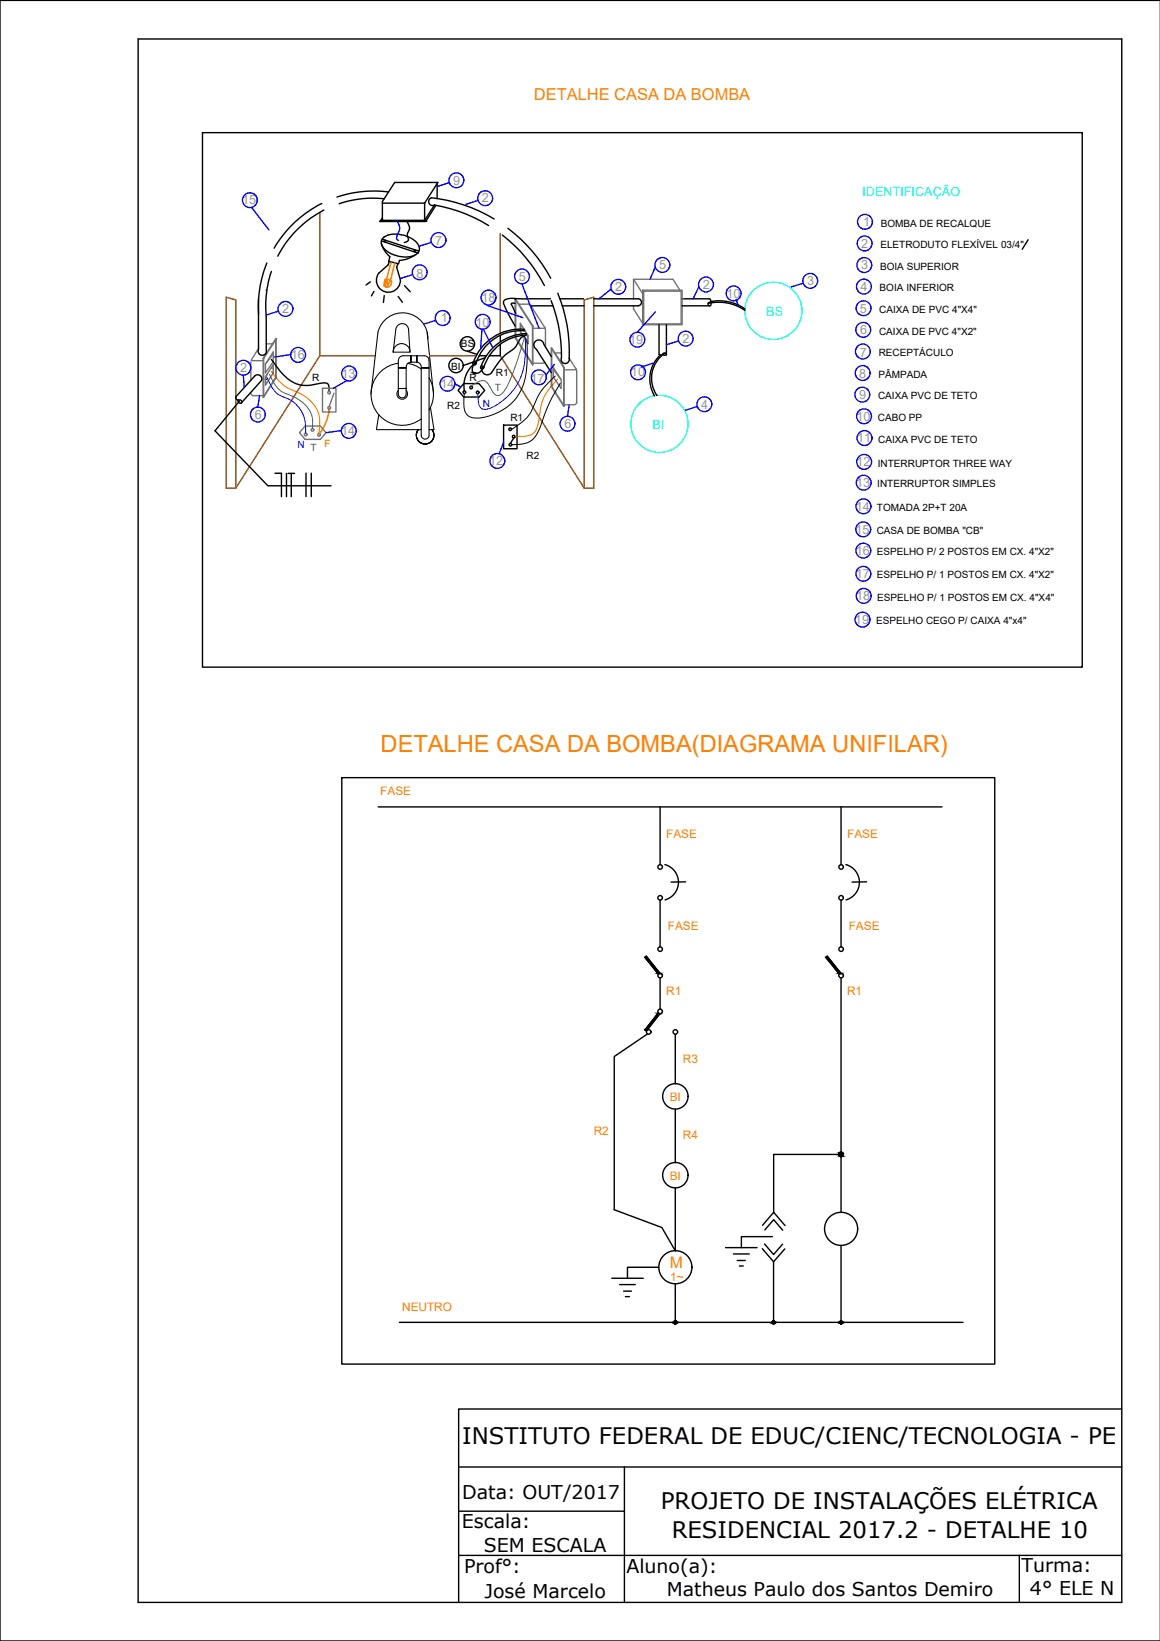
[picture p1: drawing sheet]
<svg xmlns="http://www.w3.org/2000/svg" width="210mm" height="297mm" viewBox="0 0 210 297" stroke-linecap="round" stroke-linejoin="round" font-family="sans-serif">
<!-- layer: 0 -->
<g fill="none" stroke="#000" stroke-width=".25">
<path d="M25 7.1h178v283h-178zM210 .1h-210v296.9h210M36.6 24h159.2v96.8h-159.2zM58.2 36.8a20.4 20.4 0 0 0-8.6 8.1M58.6 38a19.5 19.5 0 0 0-8.3 8.4M69.2 39.9h.1M69.2 36.8h7.6l2.4-3.8h-7.8l-2.2 3.5v3.4M69.2 39.9h7.6M69.2 39.9l-.5 .2M69.5 36a19 19 0 0 0-8.1 .9M70.3 34.7a21 21 0 0 0-9.3 1M76.8 36.7v3.2"/>
<path d="M76.8 39.9l.3 .1M78.6 37.1a27.6 27.6 0 0 1 9.8 3.7M78.6 37.1a.71 .71 0 0 1-1-.3 .71 .71 0 0 1 .5-1 28.7 28.7 0 0 1 11.3 3.8M78.6 37.1l-1.8 2.8M78.9 37.2l-1.9 2.9h-8.3l.5-.7M79.1 33.2v2.7M48.2 52.5h.1M48.3 47.6a20.8 20.8 0 0 0-1.5 9.3M49.1 49.1a19.5 19.5 0 0 0-.9 8.2v6.1a.74 .74 0 0 1-.8 .9 .74 .74 0 0 1-.6-1v-9.2M67 51l-.8 .6M67.7 52.8l-.5 .8M69 44.1l.6 1.3 1 1.1-.3 .8 1.8 .5 .2-.7 1.4-.3 1.4-.6"/>
<path d="M69 43.6l6.6 2.2M69.2 43.3l6.6 2.2M69.5 42.9a5.1 5.1 0 0 1 6.2 1.4 1.39 1.39 0 0 1-1.2 2.1 5.3 5.3 0 0 1-5.4-1.9 1.2 1.2 0 0 1 .4-1.6zM69.5 53.5l-.1 1.2M70.4 47.3l-.2 .6-1.7 1.6M72 47.8l-.2 .6 .7 2.2a2.17 2.17 0 0 1-2.8 2.2 2.17 2.17 0 0 1-1.2-3.3M72.1 53.7l.7 1M73.2 51.7l1 1.1M73.7 40.1l.3 .8a2.18 2.18 0 0 1-.3 1.5l.1 .6a.62 .62 0 0 1 0 .7 .62 .62 0 0 1-.6 .2M75.6 45.8h.1M77.1 40h.1M90.9 42.5a28.4 28.4 0 0 1 7.6 9.2"/>
<path d="M91.9 41.3a28.1 28.1 0 0 1 7.8 9.1M93.2 54.9h-.5l-.2 .1 .8 1.7M93.3 54.2h-.1M94.8 59.9a8.5 8.5 0 0 0-8.7 5.9M94.9 59.6a9 9 0 0 0-9.3 6.1M94.9 59.7l-.1 .2M96.1 55.4h4M99.6 54.1h-4.9a7.1 7.1 0 0 0-3.3 .2l-.2 .2-.1 .5 1 2 1.1 2M100.9 53.1a26.8 26.8 0 0 1 2 12.3 .74 .74 0 0 1-1 .3 .74 .74 0 0 1-.3-.9 27.2 27.2 0 0 0-1.9-10.4M101.3 54.1h4.3M101.7 55.4h4M107.4 54.1h8"/>
<path d="M107.4 55.4h8M115.4 54.1a.65 .65 0 0 1 .7 .6 .65 .65 0 0 1-.7 .7M119.3 58.8v5.3l.2 .2 .6-.4 .3 .1 .2 .2v-5.4M123.4 54.1h4.9a.38 .38 0 0 1 .3 .4 .38 .38 0 0 1-.4 .3 .32 .32 0 0 0 0 .5 .32 .32 0 0 0 .4 0 .32 .32 0 0 0 .1-.5M123.4 55.4h5M128.1 54.9a8.3 8.3 0 0 1 6.7 1.3M128.6 54.6h.1M128.6 54.6a8.2 8.2 0 0 1 6.2 1.3M186 43.4l-1 1.7M43.3 72.6l-4.4 5.4 9.6 9.9h11.4M46 68.1a.75 .75 0 0 1 1-.2 .75 .75 0 0 1 .3 1l-3.7 4.1a.49 .49 0 0 1-.5-.6M46.1 68.1l-3.4 3.8a.62 .62 0 0 0 .8 .5l.3 .4"/>
<path d="M48 68.7h.1M49.1 65.1a11.9 11.9 0 0 0 3.8 4 5.7 5.7 0 0 0 4.8 .3 1.56 1.56 0 0 1 1.7 .2l.1 1.2M83.9 69.4h2.8l1 1.3-1 1.2h-2.8l-1-1.2zM84.6 63.6l1.7 .5M85.5 67.3a1.7 1.7 0 0 1 .3-1.5 5.2 5.2 0 0 0-1.8 4.9M86.7 64.4h1.3M87.2 66.5a1.05 1.05 0 0 1-.6 1 1.05 1.05 0 0 1-1.1-.2M87.8 64.8l-4 1.4M90.5 60.7v1.2M90.5 62.3v2.1h-2M91.1 76.9h2.5v4.3h-2.5zM92.9 79.3l-.5 1"/>
<path d="M95 60.9l-.5 .1-.5 .6a4.9 4.9 0 0 1-2.6 2.6l-1.1 1.2-1.2 1.9a.98 .98 0 0 1-1.3 .5 .98 .98 0 0 1-.6-1.3M95.2 60.7v-.3a8.8 8.8 0 0 0-8.2 6M95.2 60.7a8.4 8.4 0 0 0-7.7 5.8M99.8 64.5l-1.4-2.2a.9 .9 0 0 0-1.4-.6 .9 .9 0 0 0 0 1.5l2.8 4.2M119.5 64.3a5.9 5.9 0 0 0-1.1 7.3M120.3 63.9a5.5 5.5 0 0 0-1.4 7.7M120.6 64.2l-.3 .1-.4-.1M49.8 85.7h1.1v4.2M51.8 85.7v4.2M52.1 85.7h1.2M52.7 85.7v4.2M55.4 85.6v4.3"/>
<path d="M56.3 85.6v4.3M61.8 140.8h118.2v106.1h-118.2zM68.4 146.1h102.1M119.4 146.1v10.4M120.3 156.5a3.3 3.3 0 0 1 2.5 3.2 3.3 3.3 0 0 1-2.5 3.2M124.1 159.6l-2.7 .1M152.2 146.1v10.4M153.1 156.5a3.3 3.3 0 0 1 2.4 3.2 3.3 3.3 0 0 1-2.4 3.2M156.8 159.6l-2.6 .1M119.4 176.2l-2.5-3.1-.2 .2 2.4 3M119.4 162.9v8.5M119.4 177v5.7"/>
<path d="M152.2 176.2l-2.5-3.1-.3 .2 2.5 3M152.2 162.9v8.5M152.2 177v31.5M117.2 187.2l-6.1 4v27.8l8.7 3.2 2.4 4.2v-11.4M119.1 183.4l-2.4 3 .3 .2 2.4-3.1M122.2 187.2v9M122.2 200.8v9.6M151.8 209h-11.8v10.4M152.2 209.4v10M72.3 239.4h49.6M110.7 231.4h5.7M112.1 232.5h2.9"/>
<path d="M112.8 233.7h1.5M113.2 234.7h.7M119.2 229.4h-5.7v2M122.2 232.4v6.7M122.5 239.4h51.8M131.3 225.8h5.7M132.7 227h2.9M133.4 228.2h1.5M133.8 229.2h.7M137.9 226l2.1 2.4 2-2.3M138 221.8l2-2.4 2 2.4M138.3 225.2l1.7 1.9 1.6-1.9"/>
<path d="M138.4 222.6l1.6-1.8 1.6 1.9M139.8 223.8h-5.6v2M140 228.4v11M152.2 225.5v13.9M203 255h-120v35.1M83 265.5h120M83 273.5h30M113 265.5v24.6M83 281.5h120M184.4 281.5v8.6"/>
<circle cx="69.6" cy="43.6" r=".14"/>
<circle cx="75" cy="45.4" r=".14"/>
<circle cx="82.5" cy="66.2" r="1.3"/>
<circle cx="84" cy="71" r=".24"/>
<circle cx="84.6" cy="62.2" r="1.3"/>
<circle cx="85.2" cy="70.1" r=".24"/>
<circle cx="85.8" cy="67.5" r=".07"/>
<circle cx="85.8" cy="65.8" r=".29"/>
<circle cx="86.4" cy="71" r=".24"/>
<circle cx="87.2" cy="66.5" r=".29"/>
<circle cx="92.3" cy="77.7" r=".24"/>
<circle cx="93" cy="79" r=".24"/>
<circle cx="92.4" cy="80.5" r=".24"/>
<circle cx="119.5" cy="156.9" r=".41"/>
<circle cx="152.2" cy="156.9" r=".41"/>
<circle cx="119.5" cy="176.6" r=".41"/>
<circle cx="119.5" cy="162.5" r=".41"/>
<circle cx="119.5" cy="171.8" r=".41"/>
<circle cx="152.2" cy="171.8" r=".41"/>
<circle cx="152.2" cy="176.6" r=".41"/>
<circle cx="152.2" cy="162.5" r=".41"/>
<circle cx="117.4" cy="186.8" r=".41"/>
<circle cx="119.5" cy="183.1" r=".41"/>
<circle cx="122.2" cy="198.5" r="2.3"/>
<circle cx="122.2" cy="186.8" r=".41"/>
<circle cx="122.2" cy="212.7" r="2.3"/>
<circle cx="152.2" cy="209" r=".41"/>
<circle cx="122.2" cy="229.4" r="3"/>
<circle cx="122.2" cy="239.3" r=".29"/>
<circle cx="152.2" cy="222.4" r="3"/>
</g>
<g fill="#000" stroke="#000" stroke-width=".18">
<path d="M85.7 67.5h.2zM85.7 67.6h.2zM116.7 173.3l.2-.2 .2 .2zM116.9 173.5l.2-.2 .2 .2zM119 176.2h.3zM149.4 173.3l.3-.2 .1 .2zM149.6 173.5l.3-.2 .1 .2zM151.8 176.2h.2zM119 183.5h.4l-2.1 2.7zM119 183.5h.4l-2.3 2.9z"/>
<path d="M85.7 67.5h.2zM85.7 67.5h.2zM85.7 67.5h.2z"/>
<path d="M85.7 67.5h.2zM85.7 67.5h.2zM85.7 67.5h.2z"/>
<path d="M85.7 67.5h.2zM85.7 67.5h.2z"/>
<path d="M85.7 67.5h.2zM85.7 67.5h.2z"/>
<path d="M85.7 67.5h.2zM85.7 67.5h.2zM85.7 67.5h.2zM85.7 67.5h.2z"/>
<path d="M85.7 67.5h.2zM85.7 67.5h.2z"/>
<path d="M85.7 67.5h.2zM85.7 67.5h.2z"/>
<path d="M85.8 67.5h.1zM85.8 67.5h.1z"/>
<path d="M85.7 67.5h.2zM85.7 67.5h.2zM85.7 67.5h.2zM85.7 67.5h.2z"/>
<path d="M85.7 67.5h.2zM85.7 67.5l.2 .1zM85.7 67.6h.2zM85.7 67.6h.2zM85.7 67.6h.2zM85.7 67.6h.2zM85.7 67.6h.2z"/>
<path d="M116.7 173.3l2.7 2.9-2.3-2.9zM116.7 173.3l2.7 2.9h-.4z"/>
<path d="M116.9 173.5l2.5 2.7-2.1-2.7zM116.9 173.5l2.5 2.7h-.4z"/>
<path d="M119 176.2l.2 .1zM119.1 176.3h.1z"/>
<path d="M119 176.2l.2 .1zM119.1 176.3h.1z"/>
<path d="M119 176.2h.3zM119 176.2h.4z"/>
<path d="M119 176.2h.3zM119 176.2h.3z"/>
<path d="M119 176.2h.3zM119 176.2h.4z"/>
<path d="M119 176.2h.3zM119 176.2h.3z"/>
<path d="M149.4 173.3l2.8 2.9-2.4-2.9zM149.4 173.3l2.8 2.9h-.4z"/>
<path d="M149.6 173.5l2.6 2.7-2.2-2.7zM149.6 173.5l2.6 2.7h-.4z"/>
<path d="M151.8 176.2l.1 .1zM151.8 176.3h.1z"/>
<path d="M151.8 176.2l.1 .1zM151.8 176.3h.1z"/>
<path d="M151.8 176.2h.3zM151.8 176.2h.4z"/>
<path d="M151.8 176.2h.3zM151.8 176.2h.2z"/>
<path d="M151.8 176.2h.3zM151.8 176.2h.4z"/>
<path d="M151.8 176.2h.3zM151.8 176.2h.2z"/>
<path d="M119 183.5l-2.1 2.7h.4zM116.9 186.2h.4l-.2 .2z"/>
<path d="M119 183.5l-2.3 2.9h.4zM116.7 186.4h.4l-.1 .2z"/>
<path d="M119.1 183.4l.2 .1zM119.1 183.4l.2 .1z"/>
<path d="M119.1 183.4l.2 .1zM119.1 183.4l.2 .1z"/>
<path d="M119 183.5h.3zM119 183.5h.3z"/>
<path d="M119 183.5h.3zM119 183.5h.3z"/>
<path d="M119 183.5h.4zM119 183.5h.4z"/>
<path d="M119 183.5h.4zM119 183.5h.4z"/>
<path d="M152.1 208.5l.2 .1zM152.1 208.6h.2z"/>
<path d="M152.1 208.6h.3zM152 208.6h.4z"/>
<path d="M152.1 209.4h.2zM152.1 209.4h.1z"/>
<path d="M152 208.6h.4zM151.9 208.6h.5z"/>
<path d="M152 209.3h.4zM152 209.3l.3 .1z"/>
<path d="M151.9 208.6l.6 .1zM151.9 208.6l.6 .1z"/>
<path d="M151.9 209.3h.5zM151.9 209.3h.5z"/>
<path d="M151.9 208.7l.6 .1zM151.9 208.7l.6 .1z"/>
<path d="M151.9 209.2h.6zM151.9 209.2l.5 .1z"/>
<path d="M151.8 208.8h.8zM151.8 208.8h.8z"/>
<path d="M151.8 209.2h.7zM151.8 209.2h.7z"/>
<path d="M151.8 208.8l.8 .1zM151.8 208.8l.8 .1z"/>
<path d="M151.8 209.1h.8zM151.8 209.1l.7 .1z"/>
<path d="M151.8 208.9l.8 .1zM151.8 208.9l.8 .1z"/>
<path d="M151.8 209h.8zM151.8 209l.8 .1z"/>
<path d="M151.8 209h.8zM151.8 209h.8z"/>
<path d="M122.2 239.1h.1zM122.1 239.1h.2z"/>
<path d="M122.1 239.1h.2zM122.1 239.1h.2z"/>
<path d="M122.1 239.6h.2zM122.1 239.6l.1 .1z"/>
<path d="M122.1 239.1h.3zM122.1 239.1h.3z"/>
<path d="M122.1 239.6h.2zM122.1 239.6h.2z"/>
<path d="M122 239.1l.4 .1zM122 239.2h.4z"/>
<path d="M122 239.6h.4zM122 239.6h.3z"/>
<path d="M122 239.2h.4zM122 239.2h.4z"/>
<path d="M122 239.6h.4zM122 239.6h.4z"/>
<path d="M121.9 239.2l.5 .1zM121.9 239.2l.5 .1z"/>
<path d="M121.9 239.5h.5zM121.9 239.5l.5 .1z"/>
<path d="M121.9 239.3h.6zM121.9 239.3h.6z"/>
<path d="M121.9 239.5h.5zM121.9 239.5h.5z"/>
<path d="M121.9 239.3l.6 .1zM121.9 239.3l.6 .1z"/>
<path d="M121.9 239.4h.6zM121.9 239.4h.6z"/>
<path d="M121.9 239.4h.6zM121.9 239.4l.5 .1z"/>
<path d="M140 239.1h.1zM139.9 239.1h.2z"/>
<path d="M139.9 239.1h.2zM139.8 239.1h.3z"/>
<path d="M139.9 239.6h.2zM139.9 239.6l.1 .1z"/>
<path d="M139.8 239.1h.3zM139.8 239.1h.3z"/>
<path d="M139.8 239.6h.3zM139.8 239.6h.3z"/>
<path d="M139.8 239.1l.4 .1zM139.8 239.1l.4 .1z"/>
<path d="M139.8 239.6h.3zM139.8 239.6h.3z"/>
<path d="M139.8 239.2h.4zM139.8 239.2h.4z"/>
<path d="M139.8 239.6h.4zM139.8 239.6h.3z"/>
<path d="M139.7 239.2l.6 .1zM139.7 239.2l.6 .1z"/>
<path d="M139.7 239.5h.5zM139.7 239.5l.5 .1z"/>
<path d="M139.7 239.3h.6zM139.7 239.3h.6z"/>
<path d="M139.7 239.3l.6 .1zM139.7 239.3l.6 .1z"/>
<path d="M139.7 239.4l.6 .1zM139.7 239.4l.6 .1z"/>
<path d="M139.7 239.5h.6zM139.7 239.5h.5z"/>
<path d="M139.7 239.4h.6zM139.7 239.4h.6z"/>
<path d="M152.1 239.1h.2zM152.1 239.1h.2z"/>
<path d="M152.1 239.1h.2zM152.1 239.1h.2z"/>
<path d="M152.1 239.6h.2zM152.1 239.6l.1 .1z"/>
<path d="M152.1 239.1h.3zM152.1 239.1h.3z"/>
<path d="M152.1 239.6h.2zM152.1 239.6h.2z"/>
<path d="M152 239.1l.4 .1zM152 239.2h.4z"/>
<path d="M152 239.6h.4zM152 239.6h.3z"/>
<path d="M152 239.2h.4zM152 239.2h.4z"/>
<path d="M152 239.6h.4zM152 239.6h.4z"/>
<path d="M151.9 239.2l.5 .1zM151.9 239.2l.5 .1z"/>
<path d="M151.9 239.5h.5zM151.9 239.5l.5 .1z"/>
<path d="M151.9 239.3h.6zM151.9 239.3h.6z"/>
<path d="M151.9 239.5h.5zM151.9 239.5h.5z"/>
<path d="M151.9 239.3l.6 .1zM151.9 239.3l.6 .1z"/>
<path d="M151.9 239.4h.6zM151.9 239.4h.6z"/>
<path d="M151.9 239.4h.6zM151.9 239.4l.5 .1z"/>
</g>
<path d="M57.9 38.4v26M40.9 53.8l1.8 .5v34.1h-1.8zM90.5 42.3v18M105.7 54.3l1.7-.5v34.6h-1.7zM57.9 64.4l-15.2 24M57.9 64.4h10M77.7 64.4h8.4M90.5 64.4l15.2 24" fill="none" stroke="#954a00" stroke-width=".25"/>
<g fill="none" stroke="#000" stroke-width=".19">
<path d="M71.6 59.6l-.5 4.1M71.6 59.6a1.15 1.15 0 0 1 1.2-1 1.15 1.15 0 0 1 1.1 1.1M73.9 59.7l.3 4h-3.1M68.5 75.1l-.4 2.7h8.1M71.1 63.7a1.53 1.53 0 0 1 1.6-1.5 1.53 1.53 0 0 1 1.5 1.5M72.1 70.7a.96 .96 0 0 0 0 1.3 .96 .96 0 0 0 1.3 0 .96 .96 0 0 0 .1-1.3M72.1 71.3a.71 .71 0 0 0 .7 .7 .71 .71 0 0 0 .7-.7M72.1 66.6h1.4zM72.1 70.3h1.4zM72.1 65.3v6M72.1 65.8a5.6 5.6 0 0 0-4.5 7.7 5.6 5.6 0 0 0 8.6 2.3M72.9 64.4h3.9a.86 .86 0 0 1 .8 .9"/>
<path d="M73 64.4a.86 .86 0 0 0-.9 .9M73.8 65.8l1 .2 1.4 .8M74.4 65.6h1a.86 .86 0 0 1 .8 .8v12.4M74.4 64.4v1.2zM74.4 65.6a.86 .86 0 0 0-.9 .8v4.9M75.4 64.4v1.2zM75.6 77.9a1.6 1.6 0 0 0 1.3 2.5 1.6 1.6 0 0 0 1.4-2.4M76.2 78.8a.71 .71 0 0 0 .7 .7 .71 .71 0 0 0 .7-.7M76.2 66.6h1.4zM77.3 60.1l1.1 11.2M77.4 61.4a4.6 4.6 0 0 0-3.9-4.7 4.6 4.6 0 0 0-5.1 3.4l-1.3 11.2M77.6 68.4a5.7 5.7 0 0 1 0 5.8"/>
<path d="M77.6 65.3v13.5M77.9 73.8l.6 4h-.9M78.2 77.8a1.6 1.6 0 0 1-.2 2.1 1.6 1.6 0 0 1-2.2 0 1.6 1.6 0 0 1-.1-2.1 1.6 1.6 0 0 0 .1 2.1 1.6 1.6 0 0 0 2.1 .1 1.6 1.6 0 0 0 .4-2.1"/>
</g>
<g fill="none" stroke="#767676" stroke-width=".25">
<path d="M93.2 59.9v.8M93.3 59.6v-5.4l3.1 4.8v7M93.3 59.9v.7M93.9 55.1h2l2.7 4.3 .1 .3M94.1 59.6v-1.1l1.4 2.2v1.6l-1.4-2.4M94.1 59.2h.5M94.2 59.9l.1 .3M96.4 59v7M96.4 59l-3.2-4.8v5.4M96.4 59h.1M96.4 59.4h2.2M98.7 59.7v3.1"/>
<path d="M114.6 55.4v.5l1.7 2.6M114.6 50.6l1.7 2.6M116.3 52.5h7.1v6.3h-7.1zM116.5 52.7h6.8v5.9h-6.8zM123 52.5l-1.2-1.9h-7.2v3.5M123.4 54.1h.1M45.4 71.2v.2l.4 .2h1.8M45.4 65.6v3.2M45.4 65.3h2.2M46.8 63.1l-1.3 2M47.6 64.9h.1M47.6 71.9h.1"/>
<path d="M47.7 64.9v7M48.2 62.2h1.2M48.4 67.7l-.4 1M48.4 69.2l-.4 .1M49 66.6h.4M49.4 66v1.5l-1.4 2.2v-1.5zM49.4 63.7v1.8l-1.4 2v-1.6zM49.4 62.2h.1M49.4 67.2l-.1 .5M49.4 64.1l-1.4 1.8M49.9 61.3h.1M49.9 61.3l-2.3 3.6v7"/>
<path d="M49.9 61.5v6.8l-2.3 3.6M49.9 61.3l.1 .1M50 61.4l-2.3 3.5M50 61.4v6.9l-2.3 3.6M55.2 77.1h2.8l1 1.2-1 1.2h-2.8l-1-1.2zM58.4 70.3h2.4v4.3h-2.4zM60.4 71.2l-.8 2.4M93.2 61l3.2 5M93.3 60.9l3.1 5M95.2 60.2l.3 1M95.2 61.7l.3 .1M98.6 65.6l-.3 .1-1.9 .1"/>
<path d="M99.8 63l2.2 3.6M99.8 63v7l2.2 3.5M99.8 63h.1M99.8 63l2.3 3.5v7l-2.3-3.6zM100.1 66.5l1.4 2.2v1.6l-1.4-2.1zM100.1 66.9l1.4 1.8M100.4 63.9h1.2M102 66.6v6.9M102 66.6h.1M102.1 73.3h1.8M102.1 66.9h2.2M102.1 73.5h-.1"/>
<path d="M103 64.8l1.2 1.9M104.2 66.7l.2 .5v5.6M104.4 72.8l-.1 .2-.4 .2"/>
<circle cx="55.3" cy="78.7" r=".24"/>
<circle cx="56.5" cy="77.8" r=".24"/>
<circle cx="57.7" cy="78.7" r=".24"/>
<circle cx="59.6" cy="71.1" r=".24"/>
<circle cx="59.6" cy="73.8" r=".24"/>
</g>
<g fill="none" stroke="#00f" stroke-width=".25">
<path d="M45.5 37.6l3.2 4M81.3 33.1l-2.2 .7M86.5 36.3l-2.2 .7M50.4 56.3l-2.2 .7M71.9 40.1a1.99 1.99 0 0 1 0 2.5 .5 .5 0 0 0-.2 .5 .5 .5 0 0 0 .4 .4M74.6 49.7l-2.1 .7M78 43.9l-2.1 .7M78.8 58l-2.2 .7M87.2 59.7l-.2 3.4M87.5 59.6l1.7 3.4M88.1 55.3l6.5 2.2M94.4 51.4l3.1 8"/>
<path d="M110.6 52.3l-2.2 1.8M118.6 48.4l-1 2.2M118.6 56.5l-3.3 3.6M126.4 51.9l-1 2.2M133.2 54.3l.4 .9M145.3 51.3l-2.1 .7M44 67.9l.2 2.3M47 71.6l-.3 2.1M52.6 64.2l-2.9 .4M61.7 77.9l-2.7 .4M62.7 68.9l-2.4 1.4M82.3 69.5l1.1 .5"/>
<path d="M100.3 66l-1.5 1.9M103 73.3l-.3 2.1M118.3 65.7l-2.2 .7M122.8 61.7l-2.2 .7M126.2 73.6l-2.2 .7M91.1 80l-.8 2.1"/>
<circle cx="45.2" cy="36.2" r="1.34"/>
<circle cx="82.6" cy="32.6" r="1.34"/>
<circle cx="87.8" cy="35.9" r="1.34"/>
<circle cx="51.7" cy="55.9" r="1.34"/>
<circle cx="75.9" cy="49.3" r="1.34"/>
<circle cx="79.3" cy="43.5" r="1.34"/>
<circle cx="80.1" cy="57.6" r="1.34"/>
<circle cx="87.3" cy="58.2" r="1.34"/>
<circle cx="88.4" cy="53.9" r="1.34"/>
<circle cx="94.5" cy="50" r="1.34"/>
<circle cx="111.9" cy="51.9" r="1.34"/>
<circle cx="119.9" cy="48" r="1.34"/>
<circle cx="127.8" cy="51.5" r="1.34"/>
<circle cx="132.7" cy="53.1" r="1.34"/>
<circle cx="146.6" cy="50.8" r="1.34"/>
<circle cx="156.2" cy="59.7" r="1.34"/>
<circle cx="156.3" cy="55.8" r="1.34"/>
<circle cx="156.3" cy="51.9" r="1.34"/>
<circle cx="156.4" cy="48" r="1.34"/>
<circle cx="156.5" cy="44.1" r="1.34"/>
<circle cx="156.5" cy="40.1" r="1.34"/>
<circle cx="44" cy="66.6" r="1.34"/>
<circle cx="46.7" cy="75" r="1.34"/>
<circle cx="53.9" cy="64.2" r="1.34"/>
<circle cx="63.1" cy="78" r="1.34"/>
<circle cx="63.2" cy="67.6" r="1.34"/>
<circle cx="81" cy="69.5" r="1.34"/>
<circle cx="97.5" cy="68.3" r="1.34"/>
<circle cx="102.7" cy="76.7" r="1.34"/>
<circle cx="115.3" cy="61.5" r="1.34"/>
<circle cx="115.5" cy="67.4" r="1.34"/>
<circle cx="124.1" cy="61.3" r="1.34"/>
<circle cx="127.5" cy="73.2" r="1.34"/>
<circle cx="156" cy="71.4" r="1.34"/>
<circle cx="156.1" cy="67.5" r="1.34"/>
<circle cx="156.1" cy="63.6" r="1.34"/>
<circle cx="156.3" cy="75.3" r="1.34"/>
<circle cx="156.4" cy="79.3" r="1.34"/>
<circle cx="90" cy="83.4" r="1.34"/>
<circle cx="156.2" cy="95.8" r="1.34"/>
<circle cx="156.2" cy="99.7" r="1.34"/>
<circle cx="156.2" cy="91.6" r="1.34"/>
<circle cx="156.3" cy="87.4" r="1.34"/>
<circle cx="156.4" cy="83.6" r="1.34"/>
<circle cx="156.1" cy="112.2" r="1.34"/>
<circle cx="156.2" cy="103.9" r="1.34"/>
<circle cx="156.3" cy="107.9" r="1.34"/>
</g>
<path d="M70.8 47.4l-1.3 4.4 .2-1.3a.94 .94 0 0 1 .1 1.5 .9 .9 0 0 1 .8-1.4 .76 .76 0 0 1 .2 .9 .76 .76 0 0 1-.7 .5v-.2a8.7 8.7 0 0 0 1.1-3.3l.3-.9M59.6 74.1l-.5 2-.5 1.2-.8 1.2" fill="none" stroke="#f00" stroke-width=".25"/>
<path d="M48.7 67.7a5.8 5.8 0 0 0 2.5 3.3 8.6 8.6 0 0 1 4.9 3.4l.4 1.1v2.1M95 60.9l-1.6 5.1a14.1 14.1 0 0 1-2.7 5.3 1.03 1.03 0 0 1-1.7-.5l-.6-1.2a1.29 1.29 0 0 0-2.1-.4l-1.1 .7" fill="none" stroke="#0f0" stroke-width=".18"/>
<path d="M49.1 67.2a9 9 0 0 0 5.2 4 5.9 5.9 0 0 1 3.5 6.3l-.1 1M100.9 68.7a9.8 9.8 0 0 0-3.4 7.3 2.81 2.81 0 0 1-1.9 2.9l-2.4 .1" fill="none" stroke="#f00" stroke-width=".18"/>
<path d="M48.3 68.4a5.4 5.4 0 0 0 2.8 3.4 5.9 5.9 0 0 1 4.2 6.6M95.1 61.1a15.3 15.3 0 0 1-1.3 8.1 9.7 9.7 0 0 1-6 4.9 1.25 1.25 0 0 1-1.2-1.5l-.2-1.4" fill="none" stroke="#00f" stroke-width=".18"/>
<path d="M95.3 61.3a21.7 21.7 0 0 1-.7 8.7 9.3 9.3 0 0 1-9.2 5.6 2.24 2.24 0 0 1-1.5-2.6l.1-1.8M100.5 68.1a12.1 12.1 0 0 0-4.1 5.8 6.7 6.7 0 0 1-3.2 3.4l-.6 .4M101.4 69.4a35.6 35.6 0 0 0-3.9 8.5 3.8 3.8 0 0 1-3.9 2.6h-1" fill="none" stroke="#000" stroke-width=".18"/>
<g fill="none" stroke="#0ff" stroke-width=".25">
<circle cx="139.9" cy="56.3" r="5.2"/>
<circle cx="119.3" cy="76.7" r="5.2"/>
</g>
<text font-size="4.3" fill="#ff7f00" x="68.9" y="136.1">DETALHE CASA DA BOMBA(DIAGRAMA UNIFILAR)</text>
<g font-size="4.1">
<text x="83.6" y="261.4">INSTITUTO FEDERAL DE EDUC/CIENC/TECNOLOGIA - PE</text>
<text x="119.6" y="273.1">PROJETO DE INSTALAÇÕES ELÉTRICA</text>
<text x="121.5" y="278.5">RESIDENCIAL 2017.2 - DETALHE 10</text>
</g>
<g font-size="3.4">
<text x="83.6" y="271.4">Data: OUT/2017</text>
<text x="83.6" y="276.6">Escala:</text>
<text x="87.6" y="280.8">SEM ESCALA</text>
<text x="84" y="284.7">Prof°:</text>
<text x="113.3" y="284.7">Aluno(a):</text>
<text x="184.8" y="284.6">Turma:</text>
<text x="87.7" y="289.2">José Marcelo</text>
<text x="120.7" y="289">Matheus Paulo dos Santos Demiro</text>
<text x="186.4" y="288.7">4° ELE N</text>
</g>
<text font-size="3" fill="#ff7f00" x="96.6" y="18">DETALHE CASA DA BOMBA</text>
<text font-size="2.9" fill="#ff7f00" x="121.2" y="229.6">M</text>
<g font-size="2.3" fill="#939598">
<text x="82" y="33.4">9</text>
<text x="43.8" y="37">15</text>
<text x="87.2" y="36.6">2</text>
<text x="156.2" y="40.9">1</text>
<text x="78.8" y="44.4">7</text>
<text x="155.9" y="44.9">2</text>
<text x="75.4" y="50.2">8</text>
<text x="93.9" y="50.8">5</text>
<text x="111.3" y="52.7">2</text>
<text x="119.3" y="48.8">5</text>
<text x="127.2" y="52.3">2</text>
<text x="131.5" y="53.9">10</text>
<text x="146" y="51.6">3</text>
<text x="155.7" y="52.7">4</text>
<text x="155.9" y="48.8">3</text>
<text x="51.1" y="56.7">2</text>
<text x="79.8" y="58.4">1</text>
<text x="86.1" y="59.1">10</text>
<text x="87.1" y="54.7">18</text>
<text x="155.6" y="56.6">5</text>
<text x="52.6" y="64.9">16</text>
<text x="113.8" y="62.3">19</text>
<text x="123.5" y="62.1">2</text>
<text x="155.6" y="64.6">7</text>
<text x="155.7" y="60.5">6</text>
<text x="43.5" y="67.3">2</text>
<text x="61.8" y="68.3">13</text>
<text x="79.7" y="70.3">14</text>
<text x="96" y="69.3">17</text>
<text x="114.2" y="68.1">10</text>
<text x="155.5" y="68.4">8</text>
<text x="46.1" y="75.8">6</text>
<text x="102.1" y="77.5">6</text>
<text x="126.9" y="74">4</text>
<text x="155" y="76.1">10</text>
<text x="155.4" y="72.2">9</text>
<text x="61.7" y="78.7">14</text>
<text x="155.1" y="80">11</text>
<text x="88.5" y="84.2">12</text>
<text x="154.9" y="88.1">13</text>
<text x="155" y="84.4">12</text>
<text x="154.9" y="92.4">14</text>
<text x="154.8" y="96.6">15</text>
<text x="154.9" y="100.4">16</text>
<text x="154.9" y="104.6">17</text>
<text x="154.7" y="112.9">19</text>
<text x="154.9" y="108.6">18</text>
</g>
<g font-size="2.3" fill="#0ff">
<text x="156" y="35.5">IDENTIFICAÇÃO</text>
<text x="138.7" y="57.2">BS</text>
<text x="118.1" y="77.6">BI</text>
</g>
<g font-size="2.1" fill="#ff7f00">
<text x="68.8" y="143.9">FASE</text>
<text x="120.5" y="151.7">FASE</text>
<text x="153.3" y="151.7">FASE</text>
<text x="120.8" y="168.3">FASE</text>
<text x="153.6" y="168.3">FASE</text>
<text x="120.5" y="180.2">R1</text>
<text x="153.3" y="180.2">R1</text>
<text x="123.6" y="192.3">R3</text>
<text x="121.2" y="199.3">BI</text>
<text x="107.4" y="205.5">R2</text>
<text x="123.6" y="206.1">R4</text>
<text x="121.2" y="213.6">BI</text>
<text x="121.3" y="231.9">1~</text>
<text x="72.8" y="237.3">NEUTRO</text>
</g>
<g font-size="1.8">
<text x="159.4" y="41">BOMBA DE RECALQUE</text>
<text x="159.3" y="44.9">ELETRODUTO FLEXÍVEL 03/4&quot;</text>
<text x="159.2" y="52.8">BOIA INFERIOR</text>
<text x="159.2" y="48.8">BOIA SUPERIOR</text>
<text x="159.1" y="56.6">CAIXA DE PVC 4&quot;X4&quot;</text>
<text x="83.4" y="62.9">BS</text>
<text x="159" y="64.5">RECEPTÁCULO</text>
<text x="159.1" y="60.6">CAIXA DE PVC 4&quot;X2&quot;</text>
<text x="56.5" y="68.9">R</text>
<text x="81.7" y="67">BI</text>
<text x="85" y="69.1">R</text>
<text x="89.7" y="68">R1</text>
<text x="158.9" y="68.4">PÂMPADA</text>
<text x="80.9" y="74.1">R2</text>
<text x="92.4" y="76.1">R1</text>
<text x="158.8" y="76.2">CABO PP</text>
<text x="158.9" y="72.3">CAIXA PVC DE TETO</text>
<text x="95.3" y="83">R2</text>
<text x="158.9" y="80.1">CAIXA PVC DE TETO</text>
<text x="158.7" y="88.2">INTERRUPTOR SIMPLES</text>
<text x="158.8" y="84.5">INTERRUPTOR THREE WAY</text>
<text x="158.7" y="92.5">TOMADA 2P+T 20A</text>
<text x="158.6" y="96.7">CASA DE BOMBA &quot;CB&quot;</text>
<text x="158.7" y="100.5">ESPELHO P/ 2 POSTOS EM CX. 4&quot;X2&quot;</text>
<text x="158.7" y="104.7">ESPELHO P/ 1 POSTOS EM CX. 4&quot;X2&quot;</text>
<text x="158.5" y="113">ESPELHO CEGO P/ CAIXA 4&quot;x4&quot;</text>
<text x="158.7" y="108.7">ESPELHO P/ 1 POSTOS EM CX. 4&quot;X4&quot;</text>
</g>
<g font-size="1.8" fill="#0f0">
<text x="89.5" y="70.8">T</text>
<text x="56.2" y="81.6">T</text>
</g>
<g font-size="1.8" fill="#00f">
<text x="87.4" y="73.7">N</text>
<text x="53.8" y="81.1">N</text>
</g>
<text font-size="1.8" fill="#f00" x="58.7" y="80.9">F</text>
</svg>
